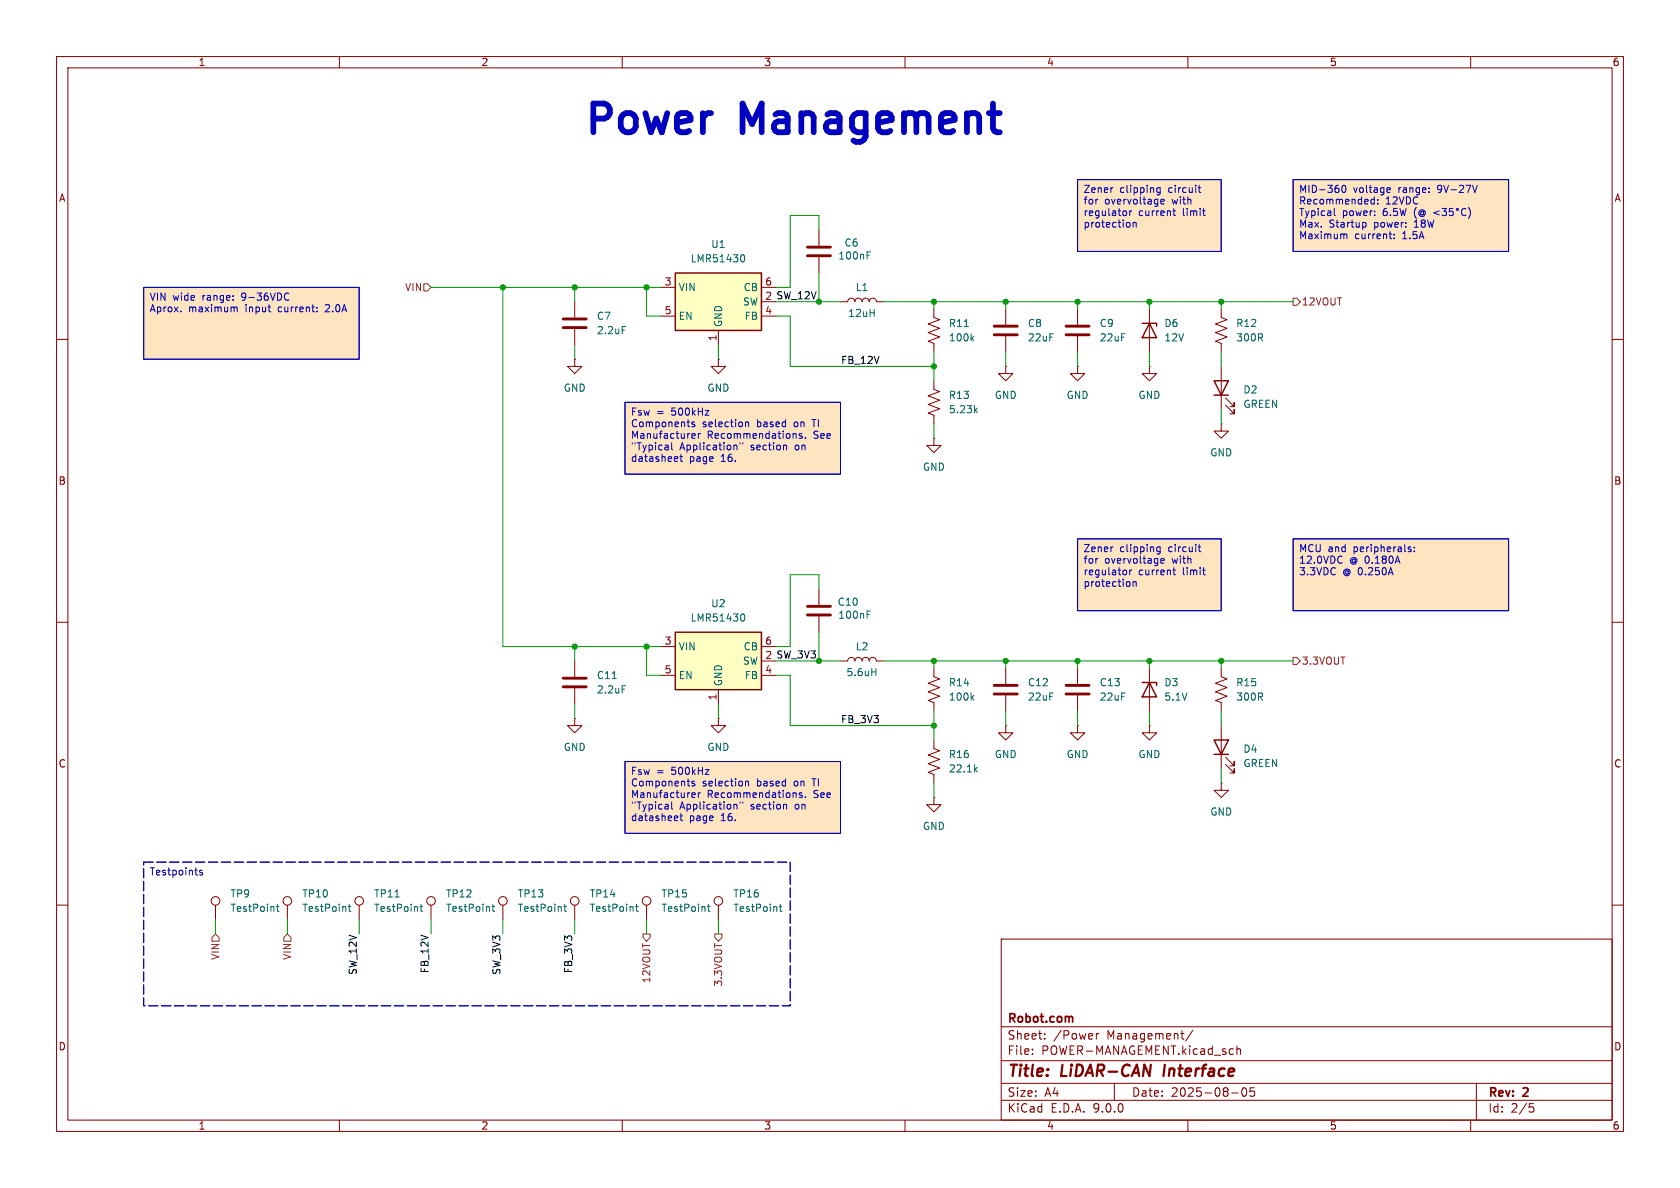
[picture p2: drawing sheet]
<svg xmlns="http://www.w3.org/2000/svg" width="297mm" height="210mm" viewBox="0 0 297 210" stroke-linecap="round" stroke-linejoin="round" font-family="sans-serif">
<g fill="none" stroke="#840000" stroke-width=".18">
<path d="M10 10h277v190h-277zM12 12h273v186h-273zM60 10v2M110 10v2M160 10v2M210 10v2M260 10v2M10 60h2M285 60h2M10 110h2M285 110h2M10 160h2"/>
<path d="M177 166h108v32h-108zM285 160h2M60 198v2M110 198v2M160 198v2M177 194.5h108M177 191.5h108M177 187.5h108M177 181.5h108M182.5 186.3v.1M182.5 185.5v.1M184.7 183.6v.1"/>
<path d="M184.7 182.8v.1M193.8 182.7v1M194.2 182.7l-.2 .1-.2 .2M197 191.5v3M208.7 182.7h.6M209.2 183.7h.1M210 198v2M210.9 182.1l-1.3 2M217.7 193.2h1.2M218.7 184.9v1.5M218.7 185.5l.2-.1 .3 .1 .1 .9M219.7 192.4l.2-.1a.81 .81 0 0 1 .6 .6 .81 .81 0 0 1-.3 .8l-.2 .1a.81 .81 0 0 1-.3-1.4z"/>
<path d="M221.7 192.3h-.7v.7l.2-.1h.5l.1 .3-.1 .5-.2 .1-.5-.1M260 198v2M261 191.5v6.5M270.4 195.1h.7M270.5 195.7h.4l.3 .3-.2 .5-.5 .1"/>
</g>
<path d="M205.9 188.2l-.2 2" fill="none" stroke="#840000" stroke-width=".4"/>
<path d="M189.4 179.7l.2 .2v.8" fill="none" stroke="#840000" stroke-width=".3"/>
<g fill="#ffe5bf">
<path d="M190.5 95.3h25.4v12.7h-25.4z"/>
<path d="M110.5 71.1h38.1v12.7h-38.1z"/>
<path d="M110.5 134.6h38.1v12.7h-38.1z"/>
<path d="M25.4 50.8h38.1v12.7h-38.1z"/>
<path d="M228.6 95.3h38.1v12.7h-38.1z"/>
<path d="M228.6 31.8h38.1v12.7h-38.1z"/>
<path d="M190.5 31.8h25.4v12.7h-25.4z"/>
</g>
<path d="M99.6 56.4h4M99.6 57.9h4M175.8 57.7h4M175.8 59.2h4M188.5 57.7h4M188.5 59.2h4" fill="none" stroke="#840000" stroke-width=".51"/>
<g fill="none" stroke="#840000" stroke-width=".18">
<path d="M101.6 53.3v2.8M101.6 58.2v2.8M165.1 54.6v1.5l1 .4-2 .8 2 .7-2 .8 2 .8-2 .7 1 .4v1.5M177.8 54.6v2.8M177.8 59.4v2.8M190.5 54.6v2.8M190.5 59.4v2.8M101.6 63.5v1.3h1.3l-1.3 1.2-1.3-1.2h1.3M101.6 63.5h.1M165.1 67.3v1.5l1 .4-2 .8 2 .7-2 .8 2 .8-2 .7 1 .4v1.5M203.2 64.8v1.2h1.3l-1.3 1.3-1.3-1.3h1.3M203.2 64.8h.1"/>
<path d="M148.6 116.8h1.3a.64 .64 0 0 1 .6-.6 .64 .64 0 0 1 .6 .6 .64 .64 0 0 1 .7-.6 .64 .64 0 0 1 .6 .6 .64 .64 0 0 1 .6-.6 .64 .64 0 0 1 .7 .6 .64 .64 0 0 1 .6-.6 .64 .64 0 0 1 .6 .6h1.3M101.6 127v1.3h1.3l-1.3 1.2-1.3-1.2h1.3M101.6 127h.1M177.8 128.3v1.2h1.3l-1.3 1.3-1.3-1.3h1.3M177.8 128.3h.1M190.5 128.3v1.2h1.3l-1.3 1.3-1.3-1.3h1.3M190.5 128.3h.1"/>
</g>
<path d="M110 57.7h.6M170.5 57.7h.7M171.8 59.8l.4 .5M172.2 59.4l-.5 .5M172.4 72.5l.4 .5M172.8 72.1l-.5 .5M154.1 118.8h.7M154.8 118.2v1.3" fill="none" stroke="#006464" stroke-width=".18"/>
<path d="M119.4 48.3h15.2v10.1h-15.2z" fill="#ffffc2"/>
<path d="M119.4 48.3h15.2v10.1h-15.2zM201.9 57.2h2.6v.5M203.2 57.2l1.3 2.5h-2.6zM214.6 67.3h2.6l-1.3 2.6zM214.6 69.9h2.6" fill="none" stroke="#840000" stroke-width=".25"/>
<g fill="none" stroke="#840000" stroke-width=".18">
<path d="M116.8 50.8h2.6M116.8 55.9h2.6M127 58.4v2.6M134.6 50.8h2.6M134.6 55.9h2.6M144.8 40.6v2.8M144.8 45.5v2.8M203.2 54.6v7.6M215.9 54.6v1.5l1 .4-2 .8 2 .7-2 .8 2 .8-2 .7 1 .4v1.5M165.1 77.5v1.2h1.3l-1.3 1.3-1.3-1.3h1.3M165.1 77.5h.1M177.8 64.8v1.2h1.3l-1.3 1.3-1.3-1.3h1.3"/>
<path d="M177.8 64.8h.1M215.9 74.9v1.3h1.3l-1.3 1.3-1.3-1.3h1.3M215.9 74.9h.1M215.9 64.8v7.6M216.7 71.6l1.5 1.6v-.8v.8h-.8M216.7 70.4l1.5 1.5v-.8v.8h-.8M101.6 116.8v2.8M144.8 104.1v2.8M144.8 109v2.8M177.8 118.1v2.8M101.6 121.7v2.8M177.8 122.9v2.8"/>
<path d="M165.1 141v1.2h1.3l-1.3 1.3-1.3-1.3h1.3M165.1 141h.1"/>
</g>
<path d="M131.1 45.1l.1-.1a.68 .68 0 0 1 .5 .7 .68 .68 0 0 1-.5 .6l-.1-.1M153.3 45.1h.4M153.3 44.5h.6M108.2 120h.8M153.3 108.6h.4M153.3 108h.6M110 121.2h.6" fill="none" stroke="#006464" stroke-width=".18"/>
<path d="M142.7 45.2h4.1M142.7 43.7h4.1M99.6 119.9h4M142.7 108.7h4.1M142.7 107.2h4.1M99.6 121.4h4M175.8 121.2h4M175.8 122.7h4" fill="none" stroke="#840000" stroke-width=".51"/>
<path d="M119.4 111.8h15.2v10.1h-15.2z" fill="#ffffc2"/>
<path d="M119.4 111.8h15.2v10.1h-15.2zM201.9 120.7h2.6v.5M203.2 120.7l1.3 2.5h-2.6zM214.6 130.8h2.6l-1.3 2.6zM214.6 133.4h2.6" fill="none" stroke="#840000" stroke-width=".25"/>
<g fill="none" stroke="#840000" stroke-width=".18">
<path d="M148.6 53.3h1.3a.64 .64 0 0 1 .6-.6 .64 .64 0 0 1 .6 .6 .64 .64 0 0 1 .7-.6 .64 .64 0 0 1 .6 .6 .64 .64 0 0 1 .6-.6 .64 .64 0 0 1 .7 .6 .64 .64 0 0 1 .6-.6 .64 .64 0 0 1 .6 .6h1.3M127 63.5v1.3h1.3l-1.3 1.2-1.3-1.2h1.3M127 63.5h.1M190.5 64.8v1.2h1.3l-1.3 1.3-1.3-1.3h1.3M190.5 64.8h.1M116.8 114.3h2.6M116.8 119.4h2.6M134.6 114.3h2.6M134.6 119.4h2.6M165.1 118.1v1.5l1 .4-2 .8 2 .7-2 .8 2 .8-2 .7 1 .4v1.5M190.5 118.1v2.8M203.2 118.1v7.6"/>
<path d="M215.9 118.1v1.5l1 .4-2 .8 2 .7-2 .8 2 .8-2 .7 1 .4v1.5M127 127v1.3h1.3l-1.3 1.2-1.3-1.2h1.3M127 127h.1M127 121.9v2.6M165.1 130.8v1.5l1 .4-2 .8 2 .7-2 .8 2 .8-2 .7 1 .4v1.5M190.5 122.9v2.8M203.2 128.3v1.2h1.3l-1.3 1.3-1.3-1.3h1.3M203.2 128.3h.1M215.9 138.4v1.3h1.3l-1.3 1.3-1.3-1.3h1.3M215.9 138.4h.1M215.9 128.3v7.6M216.7 135.1l1.5 1.6v-.8v.8h-.8"/>
<path d="M216.7 133.9l1.5 1.5v-.8v.8h-.8M38.1 160v2.6M50.8 160v2.6M63.5 160v2.6M76.2 160v2.6M88.9 160v2.6M101.6 160v2.6M114.3 160v2.6M127 160v2.6"/>
<circle cx="38.1" cy="159.3" r=".76"/>
<circle cx="50.8" cy="159.3" r=".76"/>
<circle cx="63.5" cy="159.3" r=".76"/>
<circle cx="76.2" cy="159.3" r=".76"/>
<circle cx="88.9" cy="159.3" r=".76"/>
<circle cx="101.6" cy="159.3" r=".76"/>
<circle cx="114.3" cy="159.3" r=".76"/>
<circle cx="127" cy="159.3" r=".76"/>
</g>
<g fill="none" stroke="#006464" stroke-width=".18">
<path d="M131.1 108.6l.1-.1a.68 .68 0 0 1 .5 .7 .68 .68 0 0 1-.5 .6l-.1-.1M171.8 123.3l.4 .5M172.2 122.9l-.5 .5M172.4 136l.4 .5M172.8 135.6l-.5 .5M49 159.8v1.1l.3 .2M61.7 159.8v1.1l.3 .2M69.8 158.6h.8M74.4 159.8v1.1l.3 .2M87.1 159.8v1.1l.3 .2M99.8 159.8v1.1l.3 .2M112.5 159.8v1.1l.3 .2"/>
<path d="M125.2 159.8v1.1l.3 .2M137.9 159.8v1.1l.3 .2M48.9 160.3h.4M61.6 160.3h.4M74.3 160.3h.4M87 160.3h.4M99.7 160.3h.4M112.4 160.3h.4M125.1 160.3h.4M137.8 160.3h.4"/>
</g>
<path d="M188.5 121.2h4M188.5 122.7h4" fill="none" stroke="#840000" stroke-width=".51"/>
<path d="M74.9 50.2h.7l.6 .6-.6 .6h-.7zM228.6 52.7h.6l.7 .6-.7 .7h-.6zM228.6 116.2h.6l.7 .6-.7 .7h-.6zM38.1 165.1l.6 .6v.7h-1.2v-.7zM50.8 165.1l.6 .6v.7h-1.2v-.7zM113.7 165.1h1.2v.6l-.6 .7-.6-.7zM126.4 165.1h1.2v.6l-.6 .7-.6-.7z" fill="none" stroke="#725600" stroke-width=".18"/>
<g fill="none" stroke="#009600" stroke-width=".18">
<path d="M76.2 50.8h40.6M88.9 50.8v63.5h27.9M101.6 50.8v2.5M114.3 50.8v5.1h2.5M137.2 53.3h11.4M137.2 55.9h2.5v8.9h25.4M144.8 40.6v-2.5h-5.1v12.7h-2.5M144.8 48.3v5M156.2 53.3h72.4M165.1 53.3v1.3M177.8 53.3v1.3M190.5 53.3v1.3"/>
<path d="M203.2 53.3v1.3M215.9 53.3v1.3M101.6 61v2.5M127 61v2.5M165.1 62.2v5.1M165.1 74.9v2.6M177.8 62.2v2.6M190.5 62.2v2.6M203.2 62.2v2.6M215.9 62.2v2.6M215.9 72.4v2.5M101.6 114.3v2.5"/>
<path d="M114.3 114.3v5.1h2.5M137.2 116.8h11.4M137.2 119.4h2.5v8.9h25.4M144.8 104.1v-2.5h-5.1v12.7h-2.5M144.8 111.8v5M156.2 116.8h72.4M165.1 116.8v1.3M177.8 116.8v1.3M190.5 116.8v1.3M203.2 116.8v1.3M215.9 116.8v1.3M101.6 124.5v2.5"/>
<path d="M127 124.5v2.5M165.1 125.7v5.1M165.1 138.4v2.6M177.8 125.7v2.6M190.5 125.7v2.6M203.2 125.7v2.6M215.9 125.7v2.6M215.9 135.9v2.5M38.1 162.6v2.5M50.8 162.6v2.5M63.5 162.6v2.5M76.2 162.6v2.5"/>
<path d="M88.9 162.6v2.5M101.6 162.6v2.5M114.3 162.6v2.5M127 162.6v2.5"/>
</g>
<g fill="none" stroke="#0000c2" stroke-width=".18">
<path d="M190.5 31.8h25.4v12.7h-25.4zM196.6 33.2h.2M199.1 37.4l.1 .5-.3 .2M199.7 37.3v.8M199.7 39.4v.6M199.8 37.4l-.1 .1M200.3 39.3v.9M200.3 39.4l.2-.1 .3 .1 .1 .8M205.1 33.2v1l-.2 .2h-.3M205.1 33.2h-.4l-.2 .2 .1 .6h.5M205.2 35.6l.6-.1v-.2l-.4-.1-.2 .2 .1 .6h.5M207.3 37.3h.5"/>
<path d="M207.5 36.8v1.1l.3 .2M211.8 33.2h.5M212 32.8v1l.3 .2M212.6 37.3h.5M212.8 38.1h.3M228.6 31.8h38.1v12.7h-38.1zM235.9 36.8v1.1l.2 .2M237.3 32.9l.2-.1a.68 .68 0 0 1 .5 .6 .68 .68 0 0 1-.5 .6l-.2-.1-.1-.4zM241.4 39.4v.6l-.4 .2M242.5 36h.5M243 34.8v1.3M243.6 35.9v.2"/>
<path d="M245.4 33.2h.3l.1 .3-.6 .1M245.7 34h-.3M254.4 37.3l-.9 .3 .9 .4M254.9 36.8h.8l-.4 .5 .4 .1v.6l-.2 .1-.6-.1M256.9 36.8h-.6l-.1 .6 .2-.1 .4 .1 .1 .2v.4l-.2 .1-.5-.1M259.2 37a.6 .6 0 0 0-.9 .4 .6 .6 0 0 0 .6 .7l.3-.1M259.6 36.7a1.46 1.46 0 0 1 0 1.9M261.2 32.8l-.5 1.2M25.4 50.8h38.1v12.7h-38.1zM32 55v.1M41.5 54.3h.4v.8M50.7 51.8l.4 .1"/>
<path d="M51.1 53l-.4 .1M56 55v.1M56 54.3v.2M238.1 41.5v.7M245.9 42.2h.1M246.5 42.1v.1M110.5 71.1h38.1v12.7h-38.1zM118.7 78.3v1l.2 .2M122.4 77.4h.5M122.4 76.7l.3-.1 .2 .3-.6 .2M122.8 74.7l-.3-.1-.2 .2 .1 .2 .4 .1v.3h-.5M123.5 76.6v.9"/>
<path d="M123.8 76.6l-.3 .3M129.9 78.7l.4 .2v.6M131.8 74.7l.2-.1 .3 .1v.7M131.8 74.6v.8M138.9 78.7l.2 .2v.6M140.7 76.7l.1 .8M141.8 76.7l-.3-.1-.2 .2 .1 .2 .4 .1v.3h-.5M142.4 77.4v.1M119.8 80.9v.1l-.6 .2M120.4 80.3v1.1l.3 .2M190.5 95.3h25.4v12.7h-25.4zM196.6 96.7h.2"/>
<path d="M205.1 96.7h-.4l-.2 .2 .1 .6h.5M205.1 96.7v1l-.2 .2h-.3M205.2 99.1l.6-.1v-.2l-.4-.1-.2 .2 .1 .6h.5M211.8 96.7h.5M212 96.3v1l.3 .2M228.6 95.3h38.1v12.7h-38.1zM249 96.7h.4M249 97l.5 .3-.1 .2h-.3M250 97.4v.1M250 96.7v.2M199.1 100.9l.1 .5-.3 .2M199.7 100.8v.8"/>
<path d="M199.7 102.9v.6M199.8 100.9l-.1 .1M200.3 102.8v.9M200.3 102.9l.2-.1 .3 .1 .1 .8M207.3 100.8h.5M207.5 100.3v1.1l.3 .2M212.6 100.8h.5M212.8 101.6h.3M110.5 134.6h38.1v12.7h-38.1zM122.8 138.2l-.3-.1-.2 .2 .1 .2 .4 .1v.3h-.5M131.8 138.1v.8M131.8 138.2l.2-.1 .3 .1v.7"/>
<path d="M35.8 153.9l-.3-.1-.2 .2v.2l.5 .1v.3h-.5M118.7 141.8v1l.2 .2M119.8 144.4v.1l-.6 .2M120.4 143.8v1.1l.3 .2M122.4 140.2l.3-.1 .2 .3-.6 .2M122.4 140.9h.5M123.5 140.1v.9M123.8 140.1l-.3 .3M129.9 142.2l.4 .2v.6M138.9 142.2l.2 .2v.6M140.7 140.2l.1 .8M141.8 140.2l-.3-.1-.2 .2 .1 .2 .4 .1v.3h-.5"/>
<path d="M142.4 140.9v.1"/>
<circle cx="257.6" cy="37" r=".18"/>
</g>
<path d="M25.4 152.4h114.3v25.4h-114.3z" fill="none" stroke="#0000c2" stroke-width=".18" stroke-dasharray="1.7 .6"/>
<path d="M174.8 20h1.9M176.3 23.4h.4" fill="none" stroke="#0000c2" stroke-width="1"/>
<g fill="#009600" stroke="#009600" stroke-width=".18">
<circle cx="215.9" cy="53.3" r=".46"/>
<circle cx="203.2" cy="53.3" r=".46"/>
<circle cx="190.5" cy="53.3" r=".46"/>
<circle cx="215.9" cy="116.8" r=".46"/>
<circle cx="165.1" cy="53.3" r=".46"/>
<circle cx="88.9" cy="50.8" r=".46"/>
<circle cx="144.8" cy="116.8" r=".46"/>
<circle cx="144.8" cy="53.3" r=".46"/>
<circle cx="114.3" cy="50.8" r=".46"/>
<circle cx="101.6" cy="50.8" r=".46"/>
<circle cx="177.8" cy="53.3" r=".46"/>
<circle cx="165.1" cy="64.8" r=".46"/>
<circle cx="203.2" cy="116.8" r=".46"/>
<circle cx="177.8" cy="116.8" r=".46"/>
<circle cx="190.5" cy="116.8" r=".46"/>
<circle cx="165.1" cy="116.8" r=".46"/>
<circle cx="101.6" cy="114.3" r=".46"/>
<circle cx="114.3" cy="114.3" r=".46"/>
<circle cx="165.1" cy="128.3" r=".46"/>
</g>
<g font-size="7.1" fill="#0000c2">
<text x="102.7" y="25.2">Power</text>
<text x="131.1" y="25.2">Management</text>
</g>
<g font-size="2.8" fill="#840000">
<text x="178" y="190.9">Title:</text>
<text x="187.7" y="190.9">LiDAR-CAN</text>
<text x="206.6" y="190.9">Interface</text>
</g>
<g font-size="2.1" fill="#840000">
<text x="178" y="184">Sheet:</text>
<text x="178" y="181.2">Robot.com</text>
<text x="186.2" y="184">/Power</text>
<text x="195.7" y="184">Management/</text>
<text x="178" y="186.7">File:</text>
<text x="184.1" y="186.7">POWER-MANAGEMENT.kicad_sch</text>
<text x="178" y="196.9">KiCad</text>
<text x="178" y="194.1">Size:</text>
<text x="184.7" y="194.1">A4</text>
<text x="185.7" y="196.9">E.D.A.</text>
<text x="193.3" y="196.9">9.0.0</text>
<text x="200" y="194.1">Date:</text>
<text x="207" y="194.1">2025-08-05</text>
<text x="263" y="194.3">Rev:</text>
<text x="263" y="196.9">Id:</text>
<text x="267.1" y="196.9">2/5</text>
<text x="269.4" y="194.3">2</text>
</g>
<g font-size="1.8" fill="#840000">
<text x="35" y="11.9">1</text>
<text x="85" y="11.9">2</text>
<text x="135" y="11.9">3</text>
<text x="185" y="11.9">4</text>
<text x="235" y="11.9">5</text>
<text x="285" y="11.9">6</text>
<text x="10.3" y="35.9">A</text>
<text x="285.3" y="35.9">A</text>
<text x="10.3" y="85.9">B</text>
<text x="285.3" y="85.9">B</text>
<text x="10.3" y="135.9">C</text>
<text x="285.3" y="135.9">C</text>
<text x="10.3" y="185.9">D</text>
<text x="285.3" y="185.9">D</text>
<text x="35" y="199.9">1</text>
<text x="85" y="199.9">2</text>
<text x="135" y="199.9">3</text>
<text x="185" y="199.9">4</text>
<text x="235" y="199.9">5</text>
<text x="285" y="199.9">6</text>
</g>
<g font-size="1.8" fill="#0000c2">
<text x="191.5" y="34.4">Zener</text>
<text x="197.9" y="34.4">clipping</text>
<text x="206.7" y="34.4">circuit</text>
<text x="229.6" y="34.4">MID-360</text>
<text x="239.3" y="34.4">voltage</text>
<text x="247.3" y="34.4">range:</text>
<text x="254.4" y="34.4">9V-27V</text>
<text x="191.5" y="36.5">for</text>
<text x="191.5" y="38.5">regulator</text>
<text x="191.5" y="40.6">protection</text>
<text x="195.3" y="36.5">overvoltage</text>
<text x="201.3" y="38.5">current</text>
<text x="207.3" y="36.5">with</text>
<text x="209.2" y="38.5">limit</text>
<text x="229.6" y="36.5">Recommended:</text>
<text x="229.6" y="38.5">Typical</text>
<text x="229.6" y="40.6">Max.</text>
<text x="235" y="40.6">Startup</text>
<text x="237.3" y="38.5">power:</text>
<text x="243" y="40.6">power:</text>
<text x="244.6" y="38.5">6.5W</text>
<text x="244.9" y="36.5">12VDC</text>
<text x="250.2" y="38.5">(@</text>
<text x="250.3" y="40.6">18W</text>
<text x="229.6" y="42.6">Maximum</text>
<text x="239.5" y="42.6">current:</text>
<text x="248" y="42.6">1.5A</text>
<text x="26.4" y="53.5">VIN</text>
<text x="30.5" y="53.5">wide</text>
<text x="35.9" y="53.5">range:</text>
<text x="43" y="53.5">9-36VDC</text>
<text x="26.4" y="55.5">Aprox.</text>
<text x="33.3" y="55.5">maximum</text>
<text x="43.5" y="55.5">input</text>
<text x="49.5" y="55.5">current:</text>
<text x="58" y="55.5">2.0A</text>
<text x="111.4" y="73.8">Fsw</text>
<text x="111.4" y="75.8">Components</text>
<text x="111.4" y="77.9">Manufacturer</text>
<text x="116.1" y="73.8">=</text>
<text x="118.8" y="73.8">500kHz</text>
<text x="124.2" y="75.8">selection</text>
<text x="125" y="77.9">Recommendations.</text>
<text x="133.9" y="75.8">based</text>
<text x="140.7" y="75.8">on</text>
<text x="144" y="77.9">See</text>
<text x="144.1" y="75.8">TI</text>
<text x="111.4" y="79.9">&quot;Typical</text>
<text x="111.4" y="82">datasheet</text>
<text x="120.2" y="79.9">Application&quot;</text>
<text x="121.9" y="82">page</text>
<text x="127.6" y="82">16.</text>
<text x="132.8" y="79.9">section</text>
<text x="140.8" y="79.9">on</text>
<text x="191.5" y="97.9">Zener</text>
<text x="191.5" y="100">for</text>
<text x="195.3" y="100">overvoltage</text>
<text x="197.9" y="97.9">clipping</text>
<text x="206.7" y="97.9">circuit</text>
<text x="207.3" y="100">with</text>
<text x="229.6" y="97.9">MCU and</text>
<text x="229.6" y="100">12.0VDC</text>
<text x="238.6" y="100">@ 0.180A</text>
<text x="239.4" y="97.9">peripherals:</text>
<text x="191.5" y="102">regulator</text>
<text x="191.5" y="104.1">protection</text>
<text x="201.3" y="102">current</text>
<text x="209.2" y="102">limit</text>
<text x="229.6" y="102">3.3VDC</text>
<text x="237.4" y="102">@ 0.250A</text>
<text x="111.4" y="137.3">Fsw</text>
<text x="116.1" y="137.3">=</text>
<text x="118.8" y="137.3">500kHz</text>
<text x="111.4" y="139.3">Components</text>
<text x="111.4" y="141.4">Manufacturer</text>
<text x="111.4" y="143.4">&quot;Typical</text>
<text x="120.2" y="143.4">Application&quot;</text>
<text x="124.2" y="139.3">selection</text>
<text x="125" y="141.4">Recommendations.</text>
<text x="132.8" y="143.4">section</text>
<text x="133.9" y="139.3">based</text>
<text x="140.7" y="139.3">on</text>
<text x="140.8" y="143.4">on</text>
<text x="144" y="141.4">See</text>
<text x="144.1" y="139.3">TI</text>
<text x="111.4" y="145.5">datasheet</text>
<text x="121.9" y="145.5">page</text>
<text x="127.6" y="145.5">16.</text>
<text x="26.4" y="155.1">Testpoints</text>
</g>
<g font-size="1.8" fill="#006464">
<text x="122" y="46.6">LMR51430</text>
<text x="125.6" y="44">U1</text>
<text x="148.1" y="46.1">100nF</text>
<text x="149.2" y="43.8">C6</text>
<text x="119.9" y="51.7">VIN</text>
<text x="131.4" y="51.7">CB</text>
<text x="151.2" y="51.7">L1</text>
<text x="105.4" y="56.7">C7</text>
<text x="105.4" y="59.3">2.2uF</text>
<text x="119.9" y="56.7">EN</text>
<text x="127.9" y="57.9" transform="rotate(-90 127.9 57.9)">GND</text>
<text x="131.2" y="54.2">SW</text>
<text x="131.6" y="56.7">FB</text>
<text x="149.8" y="56.2">12uH</text>
<text x="167.6" y="58">R11</text>
<text x="181.6" y="58">C8</text>
<text x="194.3" y="58">C9</text>
<text x="205.7" y="58">D6</text>
<text x="218.4" y="58">R12</text>
<text x="167.6" y="60.6">100k</text>
<text x="181.6" y="60.6">22uF</text>
<text x="194.3" y="60.6">22uF</text>
<text x="205.7" y="60.6">12V</text>
<text x="218.4" y="60.6">300R</text>
<text x="99.6" y="69.4">GND</text>
<text x="125" y="69.4">GND</text>
<text x="167.6" y="70.7">R13</text>
<text x="175.8" y="70.7">GND</text>
<text x="188.5" y="70.7">GND</text>
<text x="201.2" y="70.7">GND</text>
<text x="219.7" y="69.8">D2</text>
<text x="167.6" y="73.3">5.23k</text>
<text x="219.7" y="72.3">GREEN</text>
<text x="163.1" y="83.4">GND</text>
<text x="213.9" y="80.9">GND</text>
<text x="125.6" y="107.5">U2</text>
<text x="148" y="107.3">C10</text>
<text x="122" y="110.1">LMR51430</text>
<text x="148.1" y="109.6">100nF</text>
<text x="119.9" y="115.2">VIN</text>
<text x="131.2" y="117.7">SW</text>
<text x="131.4" y="115.2">CB</text>
<text x="149.5" y="119.7">5.6uH</text>
<text x="151.2" y="115.2">L2</text>
<text x="105.4" y="120.2">C11</text>
<text x="105.4" y="122.8">2.2uF</text>
<text x="119.9" y="120.2">EN</text>
<text x="127.9" y="121.4" transform="rotate(-90 127.9 121.4)">GND</text>
<text x="131.6" y="120.2">FB</text>
<text x="167.6" y="121.5">R14</text>
<text x="167.6" y="124.1">100k</text>
<text x="181.6" y="121.5">C12</text>
<text x="181.6" y="124.1">22uF</text>
<text x="194.3" y="121.5">C13</text>
<text x="194.3" y="124.1">22uF</text>
<text x="205.7" y="121.5">D3</text>
<text x="205.7" y="124.1">5.1V</text>
<text x="218.4" y="124.1">300R</text>
<text x="218.4" y="121.5">R15</text>
<text x="99.6" y="132.9">GND</text>
<text x="125" y="132.9">GND</text>
<text x="167.6" y="134.2">R16</text>
<text x="167.6" y="136.8">22.1k</text>
<text x="175.8" y="134.2">GND</text>
<text x="188.5" y="134.2">GND</text>
<text x="201.2" y="134.2">GND</text>
<text x="219.7" y="133.3">D4</text>
<text x="219.7" y="135.8">GREEN</text>
<text x="163.1" y="146.9">GND</text>
<text x="213.9" y="144.4">GND</text>
<text x="40.6" y="158.9">TP9</text>
<text x="40.6" y="161.4">TestPoint</text>
<text x="53.3" y="161.4">TestPoint</text>
<text x="53.3" y="158.9">TP10</text>
<text x="66" y="161.4">TestPoint</text>
<text x="66" y="158.9">TP11</text>
<text x="78.7" y="161.4">TestPoint</text>
<text x="78.7" y="158.9">TP12</text>
<text x="91.4" y="161.4">TestPoint</text>
<text x="91.4" y="158.9">TP13</text>
<text x="104.1" y="161.4">TestPoint</text>
<text x="104.1" y="158.9">TP14</text>
<text x="116.8" y="161.4">TestPoint</text>
<text x="116.8" y="158.9">TP15</text>
<text x="129.5" y="161.4">TestPoint</text>
<text x="129.5" y="158.9">TP16</text>
</g>
<g font-size="1.8" fill="#725600">
<text x="71.5" y="51.7">VIN</text>
<text x="230.1" y="54.2">12VOUT</text>
<text x="230.1" y="117.7">3.3VOUT</text>
<text x="39" y="169.8" transform="rotate(-90 39 169.8)">VIN</text>
<text x="51.7" y="169.8" transform="rotate(-90 51.7 169.8)">VIN</text>
<text x="115.2" y="173.9" transform="rotate(-90 115.2 173.9)">12VOUT</text>
<text x="127.9" y="174.5" transform="rotate(-90 127.9 174.5)">3.3VOUT</text>
</g>
<g font-size="1.8" fill="#a90000">
<text x="117.4" y="50.5">3</text>
<text x="135.2" y="50.5">6</text>
<text x="117.4" y="55.6">5</text>
<text x="135.2" y="55.6">4</text>
<text x="126.7" y="60.4" transform="rotate(-90 126.7 60.4)">1</text>
<text x="117.4" y="114">3</text>
<text x="117.4" y="119.1">5</text>
<text x="135.2" y="114">6</text>
<text x="135.2" y="119.1">4</text>
<text x="126.7" y="123.9" transform="rotate(-90 126.7 123.9)">1</text>
</g>
<g font-size="1.8" fill="#0f0f0f">
<text x="135.2" y="53.1">2 SW_12V</text>
<text x="148.6" y="64.4">FB_12V</text>
<text x="135.2" y="116.6">2 SW_3V3</text>
<text x="148.6" y="127.9">FB_3V3</text>
<text x="63.2" y="172.4" transform="rotate(-90 63.2 172.4)">SW_12V</text>
<text x="75.9" y="172.1" transform="rotate(-90 75.9 172.1)">FB_12V</text>
<text x="88.6" y="172.4" transform="rotate(-90 88.6 172.4)">SW_3V3</text>
<text x="101.3" y="172.1" transform="rotate(-90 101.3 172.1)">FB_3V3</text>
</g>
</svg>
